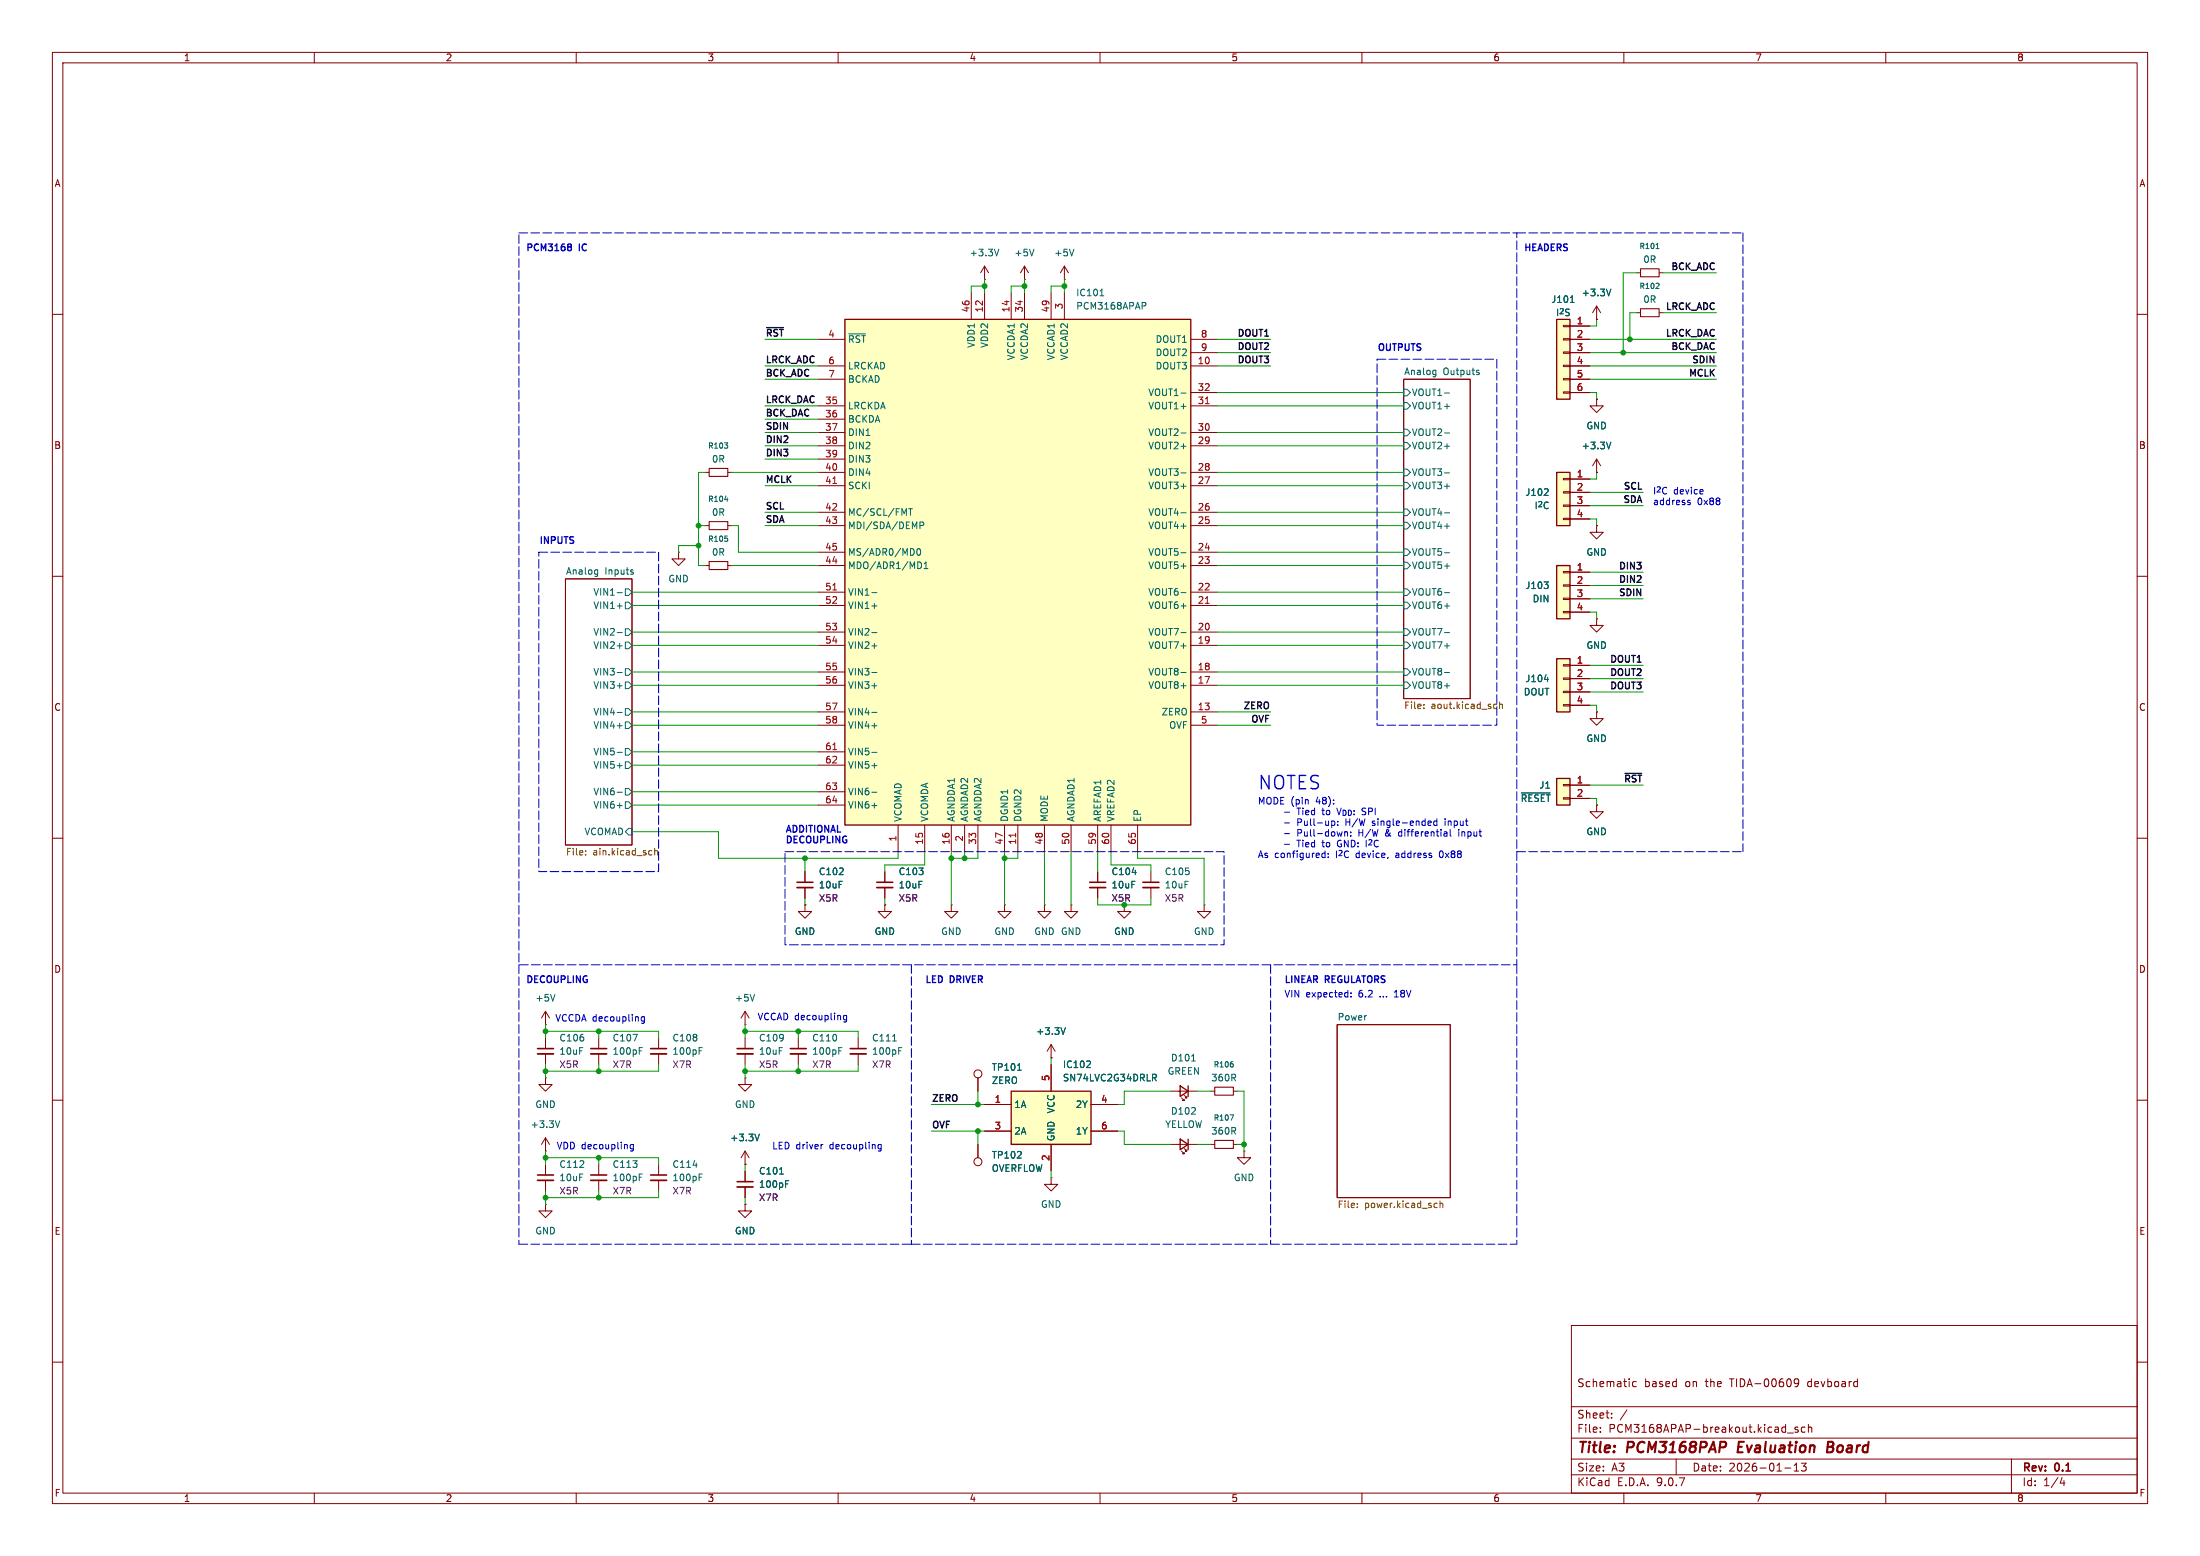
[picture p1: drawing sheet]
<svg xmlns="http://www.w3.org/2000/svg" width="420mm" height="297mm" viewBox="0 0 420 297" stroke-linecap="round" stroke-linejoin="round" font-family="sans-serif">
<g fill="none" stroke="#840000" stroke-width=".19">
<path d="M10 10h400v277h-400zM12 12h396v273h-396zM60 10v2M110 10v2M160 10v2M210 10v2M260 10v2M310 10v2M360 10v2M10 60h2M268 72.4h12.7v61h-12.7zM408 60h2"/>
<path d="M134.6 90.2h.8M138.9 90.2h.8M10 110h2M107.9 110.5h12.7v50.8h-12.7zM134.6 100.3h.8M138.9 100.3h.8M408 110h2M10 160h2M408 160h2M104.1 195.6h.1M104.1 193l-.7 1.3M104.1 193l.8 1.3"/>
<path d="M104.1 193v2.6M104.1 198.1v2.1M114.3 198.1v2.1M255.3 195.6h21.6v33h-21.6zM10 210h2M104.1 205.7v1.3h1.3l-1.3 1.3-1.2-1.3h1.2M104.1 205.7h.1M104.1 219.7h.1M104.1 201.2v2M104.1 217.2v2.5M104.1 217.2l-.7 1.2M104.1 217.2l.8 1.2"/>
<path d="M114.3 201.2v2M223.5 208.3h5.1M225.6 209.6l.5 .5h-.3h.3v-.3M226.1 209l.5 .6h-.3h.3v-.3M231.1 208.3h.8M235.5 208.3h.7M408 210h2M104.1 229.9v1.2h1.3l-1.3 1.3-1.2-1.3h1.2M104.1 229.9h.1M104.1 222.2v2.1M104.1 225.3v2M114.3 222.2v2.1"/>
<path d="M114.3 225.3v2M300 253h108v32h-108zM10 260h2M300 278.5h108M300 274.5h108M300 268.5h108M305.5 273.2v.2M305.5 272.5v.1M307.7 270.5v.2M307.7 269.8v.1M310.6 269.1l-1.3 1.9M312.4 263.8l-.5-.1-.2 .3 .1 .6h.6"/>
<path d="M320 278.5v3M341.2 273.5h1.2M342.5 279.7l.4-.4v1.5M343.2 272.5l-.3-.1-.2 .2v.2l.5 .2v.3h-.5M343.4 263.8l-.3 .3h-.3l-.3-.3 .2-.5 .4-.1 .2 .1a.99 .99 0 0 1-.4 1.4h-.2M343.9 279.3h.9l-.5 .6 .4 .1v.6l-.2 .2-.6-.2M344.6 272.5l-.4-.1-.3 .3 .1 .6h.6M345.2 272.5l.2-.1 .4 .1 .1 .9M345.2 271.9v1.5M384 278.5v6.5M408 260h2M60 285v2"/>
<path d="M110 285v2M160 285v2M210 285v2M260 285v2M300 281.5h108M310 285v2M340.7 280.2h1.2M342.5 280.8h.9M360 285v2M393.7 282l-.4 1.1h.9M394 282.6v1"/>
</g>
<path d="M332 275.2l-.3 2h1M348.9 276.2h.7M349.6 276.2l.2 .1M349.7 275.2h-.7l-.2 2 .9-.1M349.8 276.1l-.2 .1" fill="none" stroke="#840000" stroke-width=".4"/>
<g fill="none" stroke="#006464" stroke-width=".19">
<path d="M268 76.8h.6l.6 .7-.6 .6h-.6zM268 74.3h.6l.6 .6-.6 .7h-.6zM273.8 70.7h.3M274.1 70.7v1l-.2 .2M274.1 71.5h-.3M275.8 75h.9M282.2 71.1l.2 .2-.2 .2M282.2 70.7h.1M138.3 84.5h.6l-.3 .4M138.3 95.4h.7M138.9 85v.5M268 84.5h.6l.6 .6-.6 .6h-.6z"/>
<path d="M268 81.9h.6l.6 .7-.6 .6h-.6zM268 92.1h.6l.6 .6-.6 .6h-.6zM268 89.5h.6l.6 .7-.6 .6h-.6zM268 99.7h.6l.6 .6-.6 .7h-.6zM268 97.2h.6l.6 .6-.6 .6h-.6zM275.8 82.6h.9M275.8 90.3h.9M275.8 97.9h.9M113.7 108.8h.4M114.1 108.8v1l-.2 .2M114.1 109.6h-.4M117.8 115.7h1"/>
<path d="M117.8 113.1h1M119.4 114.9h.6l.6 .7-.6 .6h-.6zM119.4 112.4h.6l.6 .6-.6 .7h-.6zM120.7 109.2l.2 .2-.2 .2M120.7 108.8h.2M268 107.3h.6l.6 .7-.6 .6h-.6zM268 104.8h.6l.6 .6-.6 .6h-.6zM268 114.9h.6l.6 .7-.6 .6h-.6zM268 112.4h.6l.6 .6-.6 .7h-.6zM275.8 113.1h.9M275.8 105.5h.9M117.8 123.3h1"/>
<path d="M117.8 120.7h1M117.8 130.9h1M117.8 128.4h1M117.8 138.5h1M117.8 136h1M119.4 122.6h.6l.6 .6-.6 .6h-.6zM119.4 120h.6l.6 .7-.6 .6h-.6zM119.4 130.2h.6l.6 .6-.6 .6h-.6zM119.4 127.6h.6l.6 .7-.6 .6h-.6zM119.4 137.8h.6l.6 .6-.6 .7h-.6zM119.4 135.3h.6l.6 .6-.6 .6h-.6zM268 122.6h.6l.6 .6-.6 .6h-.6z"/>
<path d="M268 120h.6l.6 .7-.6 .6h-.6zM268 130.2h.6l.6 .6-.6 .6h-.6zM268 127.6h.6l.6 .7-.6 .6h-.6zM275.8 120.7h.9M275.8 128.4h.9M117.8 146.1h1M117.8 143.6h1M117.8 153.8h1M117.8 151.2h1M119.4 158.8l.6-.7h.6v1.3h-.6zM119.4 145.4h.6l.6 .7-.6 .6h-.6zM119.4 142.9h.6l.6 .6-.6 .6h-.6z"/>
<path d="M119.4 153h.6l.6 .7-.6 .6h-.6zM119.4 150.5h.6l.6 .6-.6 .7h-.6zM106 189.8l-.5 1.3M120.8 197.4h.9l-.6 1.3M122 200h.6M106.9 213.9l-.5 1.3M122 200.6h.5M227.5 202.5h.7M235.4 203.1v.5M122 224.7h.5M122 224.1h.6"/>
</g>
<g fill="none" stroke="#725600" stroke-width=".19">
<path d="M271.8 135.1v.2M271.8 134.5v.1M285.4 134.4l.3 .1M285.7 135.2l-.3 .1M286.3 134.5l.2-.1 .3 .1v.8M286.3 134v1.3M111.8 163.1v.1M111.8 162.4v.1M124.3 162.4h.1M124.4 163.1l-.1 .1M125 161.9v1.3M125 162.5l.2-.1h.3v.8"/>
<path d="M259.1 230.4v.1M259.1 229.7v.1M274 229.7h.4M274.4 230.4l-.4 .1M274.9 229.8l.2-.1h.3v.8M274.9 229.2v1.3"/>
</g>
<path d="M135.4 89.4h3.5v1.5h-3.5zM135.4 99.6h3.5v1.5h-3.5zM231.9 207.5h3.6v1.5h-3.6z" fill="none" stroke="#840000" stroke-width=".2"/>
<path d="M102.6 200.2h3.1M112.8 200.2h3M102.6 224.3h3.1M112.8 224.3h3" fill="none" stroke="#840000" stroke-width=".3"/>
<path d="M102.6 201.2h3.1M112.8 201.2h3M102.6 225.3h3.1M112.8 225.3h3" fill="none" stroke="#840000" stroke-width=".33"/>
<path d="M225.3 207.3l1.5 1-1.5 1zM226.8 207.3v2" fill="none" stroke="#840000" stroke-width=".25"/>
<path d="M161.3 61h66v96.5h-66z" fill="#ffffc2"/>
<path d="M161.3 61h66v96.5h-66z" fill="none" stroke="#840000" stroke-width=".25"/>
<g fill="none" stroke="#840000" stroke-width=".19">
<path d="M185.4 55.9v5.1M188 53.3h.1M188 50.8v2.5M188 55.9v5.1M188 50.8l-.8 1.3M188 50.8l.7 1.3M193 55.9v5.1M195.6 53.3h.1M195.6 50.8v2.5M195.6 55.9v5.1M195.6 50.8l-.8 1.3M195.6 50.8l.7 1.3"/>
<path d="M200.7 55.9v5.1M203.2 53.3h.1M203.2 50.8v2.5M203.2 55.9v5.1M203.2 50.8l-.8 1.3M203.2 50.8l.8 1.3M312.4 52.1h.8M316.7 52.1h.8M156.2 64.8h5.1M156.2 69.9h5.1M156.2 72.4h5.1M156.2 77.5h5.1"/>
<path d="M227.3 64.8h5.1M227.3 69.9h5.1M227.3 77.5h5.1M227.3 67.3h5.1M227.3 74.9h5.1M156.2 80h5.1M156.2 82.6h5.1M156.2 85.1h5.1M156.2 87.6h5.1M156.2 90.2h5.1M156.2 92.7h5.1M156.2 97.8h5.1"/>
<path d="M227.3 82.6h5.1M227.3 85.1h5.1M227.3 90.2h5.1M227.3 92.7h5.1M227.3 97.8h5.1M156.2 100.3h5.1M156.2 105.4h5.1M156.2 108h5.1M156.2 113h5.1M156.2 115.6h5.1M227.3 100.3h5.1M227.3 105.4h5.1"/>
<path d="M227.3 108h5.1M227.3 113h5.1M227.3 115.6h5.1M156.2 120.7h5.1M156.2 123.2h5.1M156.2 128.3h5.1M156.2 130.8h5.1M156.2 135.9h5.1M156.2 138.4h5.1M227.3 120.7h5.1M227.3 123.2h5.1M227.3 128.3h5.1"/>
<path d="M227.3 130.8h5.1M227.3 135.9h5.1M227.3 138.4h5.1M156.2 143.5h5.1M156.2 146.1h5.1M156.2 151.1h5.1M156.2 153.7h5.1M171.4 157.5v5.1M176.5 157.5v5.1M181.6 157.5v5.1M184.1 157.5v5.1M186.7 157.5v5.1"/>
<path d="M191.8 157.5v5.1M194.3 157.5v5.1M199.4 157.5v5.1M204.5 157.5v5.1M209.5 157.5v5.1M212.1 157.5v5.1M217.2 157.5v5.1M168.9 166.4v2M168.9 169.4v2.1"/>
</g>
<g fill="none" stroke="#006464" stroke-width=".19">
<path d="M190.7 47.6l-.4 1.2M197.4 47.6l-.4 1.2M205 47.6l-.4 1.2M210 56.5h.7M210.2 55.4l.2-.2v1.3M218 57.7h.5l.3 .3-.2 .3-.6 .1M316.1 47.5h.6M162 63.7h3.2M225.5 75h.9M173.4 97.1h.8M173.8 97.1v1.3M225.5 82.6h.9"/>
<path d="M225.5 90.3h.9M225.5 97.9h.9M166.4 113.1h1M166.4 115.7h1M174.4 104.9l.1 .4-.1 .5M175.1 104.8l.2-.1a.68 .68 0 0 1 .5 .7 .68 .68 0 0 1-.5 .6l-.3-.5zM175.5 107.3a.68 .68 0 0 1 .4 .6 .68 .68 0 0 1-.4 .6M175.6 100.3l.6-.1 .2-.1-.1-.3-.7-.2v1.3M176.4 108.5h.7M176.4 107.6l.4-.3v1.2M225.5 113.1h.9M225.5 105.5h.9"/>
<path d="M166.4 120.7h1M166.4 123.3h1M166.4 128.4h1M166.4 130.9h1M166.4 136h1M166.4 138.5h1M225.5 120.7h.9M225.5 128.4h.9M166.4 143.6h1M166.4 146.1h1M166.4 151.2h1M166.4 153.8h1"/>
</g>
<path d="M230.1 77.1h.7M159 92.3h.7M159 112.6h.7M230.1 115.2h.7M159 143.1h.7M193.9 159.1v.7" fill="none" stroke="#a90000" stroke-width=".19"/>
<path d="M167.4 168.4h3" fill="none" stroke="#840000" stroke-width=".3"/>
<path d="M167.4 169.4h3" fill="none" stroke="#840000" stroke-width=".33"/>
<path d="M313.2 51.3h3.5v1.5h-3.5z" fill="none" stroke="#840000" stroke-width=".2"/>
<path d="M297.2 61h2.5v15.2h-2.5z" fill="#ffffc2"/>
<path d="M297.2 61h2.5v15.2h-2.5z" fill="none" stroke="#840000" stroke-width=".25"/>
<g fill="none" stroke="#840000" stroke-width=".19">
<path d="M304.8 58.4l-.8 1.3M304.8 58.4l.8 1.3M304.8 58.4v2.6M312.4 59.7h.8M316.7 59.7h.8M298.4 62.1h1.3v.3h-1.3zM298.4 64.6h1.3v.3h-1.3zM298.4 67.2h1.3v.2h-1.3zM298.4 69.7h1.3v.3h-1.3zM298.4 72.3h1.3v.2h-1.3zM298.4 74.8h1.3v.3h-1.3zM299.7 62.2h3.8"/>
<path d="M299.7 64.8h3.8M299.7 67.3h3.8M299.7 69.9h3.8M299.7 72.4h3.8M299.7 74.9h3.8M304.8 76.2v1.3h1.3l-1.3 1.2-1.3-1.2h1.3M304.8 76.2h.1M304.8 61h.1M304.8 100.3v1.3h1.3l-1.3 1.3-1.3-1.3h1.3M304.8 100.3h.1M304.8 135.9v1.3h-1.3l1.3 1.2 1.3-1.2h-1.3M304.8 135.9h.1"/>
</g>
<path d="M299.8 57.7h.7M307.5 55.2l-.4 1.3M316.1 55.1h.6M316.7 54.2v.3" fill="none" stroke="#006464" stroke-width=".19"/>
<path d="M313.2 58.9h3.5v1.6h-3.5z" fill="none" stroke="#840000" stroke-width=".2"/>
<path d="M297.2 90.2h2.5v10.1h-2.5z" fill="#ffffc2"/>
<path d="M297.2 90.2h2.5v10.1h-2.5z" fill="none" stroke="#840000" stroke-width=".25"/>
<path d="M298.4 91.3h1.3v.3h-1.3zM298.4 93.9h1.3v.2h-1.3zM298.4 96.4h1.3v.2h-1.3zM298.4 98.9h1.3v.3h-1.3zM299.7 91.4h3.8M299.7 94h3.8M299.7 96.5h3.8M299.7 99.1h3.8M304.8 90.2h.1M304.8 87.6l-.8 1.3M304.8 87.6l.8 1.3M304.8 87.6v2.6" fill="none" stroke="#840000" stroke-width=".19"/>
<path d="M295.4 93.3l.2 .2-.1 .3-.7 .8h.8M307.5 84.4l-.4 1.3" fill="none" stroke="#006464" stroke-width=".19"/>
<path d="M297.2 125.7h2.5v10.2h-2.5z" fill="#ffffc2"/>
<path d="M297.2 125.7h2.5v10.2h-2.5z" fill="none" stroke="#840000" stroke-width=".25"/>
<path d="M304.8 118.1v1.3h1.3l-1.3 1.3-1.3-1.3h1.3M304.8 118.1h.1M298.4 126.9h1.3v.2h-1.3zM298.4 129.4h1.3v.3h-1.3zM298.4 132h1.3v.2h-1.3zM298.4 134.5h1.3v.2h-1.3zM299.7 127h3.8M299.7 129.5h3.8M299.7 132.1h3.8M299.7 134.6h3.8" fill="none" stroke="#840000" stroke-width=".19"/>
<path d="M294.8 129.7h.8" fill="none" stroke="#006464" stroke-width=".19"/>
<path d="M297.2 108h2.5v10.1h-2.5z" fill="#ffffc2"/>
<path d="M297.2 108h2.5v10.1h-2.5z" fill="none" stroke="#840000" stroke-width=".25"/>
<path d="M298.4 109.1h1.3v.2h-1.3zM298.4 111.6h1.3v.3h-1.3zM298.4 114.2h1.3v.2h-1.3zM298.4 116.7h1.3v.3h-1.3zM299.7 109.2h3.8M299.7 111.8h3.8M299.7 114.3h3.8M299.7 116.8h3.8M304.8 153.7v1.2h-1.3l1.3 1.3 1.3-1.3h-1.3M304.8 153.7h.1" fill="none" stroke="#840000" stroke-width=".19"/>
<path d="M294.8 111.1h.8l-.5 .5M295.4 111.6l.2 .2-.2 .5" fill="none" stroke="#006464" stroke-width=".19"/>
<path d="M297.2 148.6h2.5v5.1h-2.5z" fill="#ffffc2"/>
<path d="M297.2 148.6h2.5v5.1h-2.5zM225.3 217.4l1.5 1-1.5 1.1zM226.8 217.4v2.1" fill="none" stroke="#840000" stroke-width=".25"/>
<g fill="none" stroke="#840000" stroke-width=".19">
<path d="M129.5 105.4v1.3h1.3l-1.3 1.3-1.2-1.3h1.2M129.5 105.4h.1M134.6 108h.8M138.9 108h.8M298.4 149.7h1.3v.3h-1.3zM298.4 152.3h1.3v.2h-1.3zM299.7 149.9h3.8M299.7 152.4h3.8M153.7 172.7v1.3h1.2l-1.2 1.3-1.3-1.3h1.3M153.7 172.7h.1M153.7 166.4v2M153.7 169.4v2.1"/>
<path d="M168.9 172.7v1.3h1.3l-1.3 1.3-1.3-1.3h1.3M168.9 172.7h.1M181.6 172.7v1.3h1.3l-1.3 1.3-1.3-1.3h1.3M181.6 172.7h.1M125.7 198.1v2.1M152.4 198.1v2.1M163.8 198.1v2.1M125.7 201.2v2M142.2 205.7v1.3h1.3l-1.3 1.3-1.2-1.3h1.2M142.2 205.7h.1M142.2 219.7l-.7 1.3M142.2 219.7l.8 1.3"/>
<path d="M142.2 219.7v2.5M152.4 201.2v2M163.8 201.2v2M223.5 218.4h5.1M225.6 219.7l.5 .5h-.3h.3v-.2M226.1 219.2l.5 .5h-.3h.3v-.2M142.2 229.9v1.2h1.3l-1.3 1.3-1.2-1.3h1.2M142.2 229.9h.1M142.2 222.2h.1"/>
</g>
<path d="M138.9 102.8v.4M290.4 151.4h5.5M133.5 200h.6M160.1 200h.6M170.4 198.7h.7M171.6 200h.6M133.5 200.6h.4M145 216.5l-.5 1.2M160.1 200.6h.5M171.6 200.6h.4" fill="none" stroke="#006464" stroke-width=".19"/>
<path d="M152.1 168.4h3.1M124.2 200.2h3.1M150.9 200.2h3M162.3 200.2h3.1" fill="none" stroke="#840000" stroke-width=".3"/>
<path d="M152.1 169.4h3.1M124.2 201.2h3.1M150.9 201.2h3M162.3 201.2h3.1" fill="none" stroke="#840000" stroke-width=".33"/>
<path d="M135.4 107.2h3.5v1.5h-3.5z" fill="none" stroke="#840000" stroke-width=".2"/>
<path d="M193 208.3h15.3v10.1h-15.3z" fill="#ffffc2"/>
<path d="M193 208.3h15.3v10.1h-15.3z" fill="none" stroke="#840000" stroke-width=".25"/>
<g fill="none" stroke="#840000" stroke-width=".19">
<path d="M299.7 62.2h3.8M299.7 64.8h3.8M299.7 67.3h3.8M299.7 69.9h3.8M299.7 72.4h3.8M299.7 74.9h3.8M304.8 76.2h.1M304.8 61h.1M299.7 91.4h3.8M299.7 94h3.8M299.7 96.5h3.8M299.7 99.1h3.8"/>
<path d="M304.8 90.2h.1M299.7 109.2h3.8M299.7 111.8h3.8M299.7 114.3h3.8M299.7 116.8h3.8M304.8 118.1h.1M304.8 100.3h.1M299.7 127h3.8M299.7 129.5h3.8M299.7 132.1h3.8M299.7 134.6h3.8M304.8 135.9h.1"/>
<path d="M299.7 149.9h3.8M299.7 152.4h3.8M304.8 153.7h.1M153.7 172.7h.1M153.7 166.4v2M153.7 169.4v2.1M168.9 172.7h.1M168.9 166.4v2M168.9 169.4v2.1M191.8 172.7v1.3h1.2l-1.2 1.3-1.3-1.3h1.3M191.8 172.7h.1M199.4 172.7v1.3h1.3l-1.3 1.3-1.3-1.3h1.3"/>
<path d="M199.4 172.7h.1M204.5 172.7v1.3h1.2l-1.2 1.3-1.3-1.3h1.3M204.5 172.7h.1M209.5 166.4v2M209.5 169.4v2.1M214.6 172.7v1.3h1.3l-1.3 1.3-1.2-1.3h1.2M219.7 166.4v2M219.7 169.4v2.1M229.9 172.7v1.3h1.2l-1.2 1.3-1.3-1.3h1.3M229.9 172.7h.1M142.2 195.6h.1M142.2 193l-.7 1.3"/>
<path d="M142.2 193l.8 1.3M142.2 193v2.6M142.2 198.1v2.1M200.7 199.4v2.5M200.7 199.4l-.8 1.3M200.7 199.4l.7 1.3M142.2 201.2v2M186.7 205.7v2.6M186.7 218.4v2.6M188 210.8h5M188 215.9h5M200.7 201.9h.1"/>
<path d="M200.7 203.2v5.1M200.7 218.4v5.1M208.3 210.8h5.1M208.3 215.9h5.1M231.1 218.4h.8M235.5 218.4h.7M237.5 219.7v1.3h1.3l-1.3 1.2-1.3-1.2h1.3M237.5 219.7h.1M125.7 222.2v2.1M125.7 225.3v2M142.2 222.2h.1M142.2 229.9h.1"/>
<path d="M142.2 223.5v2.1M142.2 226.6v2M200.7 224.8v1.3h1.2l-1.2 1.2-1.3-1.2h1.3M200.7 224.8h.1"/>
<circle cx="186.7" cy="205" r=".76"/>
<circle cx="186.7" cy="221.7" r=".76"/>
</g>
<g fill="none" stroke="#006464" stroke-width=".19">
<path d="M299.8 57.7h.7M307.5 55.2l-.4 1.3M295.4 93.3l.2 .2-.1 .3-.7 .8h.8M307.5 84.4l-.4 1.3M294.8 111.1h.8l-.5 .5M295.4 111.6l.2 .2-.2 .5M294.8 129.7h.8M290.4 151.4h5.5M216.1 166.5h.8M144.1 189.8l-.5 1.3M203.4 196.2l-.4 1.2M145 216.5l-.5 1.2"/>
<path d="M194.2 204.3h.8M208.1 202.6l.1 .2-.1 .3-.7 .7h.8M220 205h.5l.3 .3-.2 .4h-.6M220.3 205.7l.5 .6M234.8 212.8h.7l-.4 1M132.3 222.4h.8M133.5 224.1h.6M133.5 224.7h.4M148.8 224.1h.7M150 226h.4M150 225.4h.6"/>
</g>
<path d="M231.9 217.7h3.6v1.5h-3.6z" fill="none" stroke="#840000" stroke-width=".2"/>
<path d="M208 168.4h3.1M218.2 168.4h3M140.7 200.2h3.1M124.2 224.3h3.1M140.7 225.6h3.1" fill="none" stroke="#840000" stroke-width=".3"/>
<path d="M208 169.4h3.1M218.2 169.4h3M140.7 201.2h3.1M124.2 225.3h3.1M140.7 226.6h3.1" fill="none" stroke="#840000" stroke-width=".33"/>
<path d="M146.3 62.5h3.2M310.2 147.6h3.2" fill="none" stroke="#0f0f0f" stroke-width=".25"/>
<g fill="none" stroke="#0000c2" stroke-width=".19" stroke-dasharray="1.7 .6">
<path d="M99.1 44.5h190.5v139.7h-190.5zM289.6 44.5h43.1M332.7 44.5v118.1M262.9 68.6h22.8v69.8h-22.8zM102.9 105.4h22.8v61h-22.8zM149.9 162.6h83.8v17.7h-83.8zM289.6 162.6h43.1M99.1 184.2v53.3M174 184.2v53.3M242.6 184.2v53.3M289.6 184.2v53.3M99.1 237.5h74.9"/>
<path d="M174 237.5h68.6M242.6 237.5h47"/>
</g>
<g fill="none" stroke="#009600" stroke-width=".19">
<path d="M188 54.6h-2.6v1.3M188 53.3v2.6M195.6 53.3v2.6M195.6 54.6h-2.6v1.3M203.2 54.6h-2.5v1.3M203.2 53.3v2.6M312.4 59.7h-1.3v5.1M312.4 52.1h-2.5v15.2M317.5 59.7h10.2M317.5 52.1h10.2M146 77.5h10.2M146 72.4h10.2"/>
<path d="M146 69.9h10.2M146 64.8h10.2M232.4 77.5h35.6M232.4 69.9h10.2M232.4 67.3h10.2M232.4 74.9h35.6M232.4 64.8h10.2M303.5 72.4h24.2M303.5 69.9h24.2M303.5 67.3h24.2M303.5 74.9h1.3v1.3M303.5 64.8h24.2"/>
<path d="M304.8 61v1.2h-1.3M134.6 90.2h-1.3v17.8h1.3M139.7 90.2h16.5M146 80h10.2M146 82.6h10.2M146 87.6h10.2M146 97.8h10.2M146 85.1h10.2M146 92.7h10.2M232.4 90.2h35.6M232.4 82.6h35.6M232.4 97.8h35.6"/>
<path d="M232.4 85.1h35.6M232.4 92.7h35.6M303.5 99.1h1.3v1.2M303.5 96.5h10.2M303.5 94h10.2M304.8 90.2v1.2h-1.3M120.6 115.6h35.6M120.6 113h35.6M133.3 104.1h-3.8v1.3M133.3 100.3h1.3M139.7 100.3h1.3v5.1h15.2M139.7 108h16.5"/>
<path d="M146 100.3h10.2M232.4 115.6h35.6M232.4 105.4h35.6M232.4 113h35.6M232.4 108h35.6M232.4 100.3h35.6M303.5 116.8h1.3v1.3M303.5 111.8h10.2M303.5 109.2h10.2M303.5 114.3h10.2M120.6 130.8h35.6M120.6 128.3h35.6"/>
<path d="M120.6 123.2h35.6M120.6 138.4h35.6M120.6 135.9h35.6M120.6 120.7h35.6M232.4 130.8h35.6M232.4 128.3h35.6M232.4 123.2h35.6M232.4 138.4h10.2M232.4 135.9h10.2M232.4 120.7h35.6M303.5 134.6h1.3v1.3M303.5 127h10.2"/>
<path d="M303.5 129.5h10.2M303.5 132.1h10.2M120.6 158.8h16.6v5h34.2v-1.2M120.6 151.1h35.6M120.6 146.1h35.6M120.6 153.7h35.6M120.6 143.5h35.6M303.5 152.4h1.3v1.3M303.5 149.9h10.2M153.7 163.8v2.6M153.7 171.5v1.2M168.9 171.5v1.2"/>
<path d="M176.5 162.6v2.5h-7.6v1.3M181.6 162.6v10.1M184.1 162.6v1.2M186.7 162.6v1.2h-5.1M191.8 162.6v10.1M194.3 162.6v1.2h-2.5M199.4 162.6v10.1M204.5 162.6v10.1M209.5 171.5v1.2h10.2v-1.2M209.5 162.6v3.8M212.1 162.6v2.5h7.6v1.3M217.2 162.6v1.2h12.7v8.9"/>
<path d="M104.1 196.9h21.6v1.2M104.1 195.6v2.5M114.3 196.9v1.2M142.2 196.9h21.6v1.2M142.2 195.6v2.5M152.4 196.9v1.2M104.1 203.2v2.5M104.1 219.7v2.5M114.3 203.2v1.3M125.7 203.2v1.3h-21.6M142.2 203.2v2.5M152.4 203.2v1.3"/>
<path d="M163.8 203.2v1.3h-21.6M177.8 210.8h10.2M177.8 215.9h10.2M186.7 208.3v2.5M186.7 215.9v2.5M200.7 201.9v1.3M213.4 215.9h1.2v2.5h8.9M223.5 208.3h-8.9v2.5h-1.2M228.6 208.3h2.5M228.6 218.4h2.5M236.2 208.3h1.3v11.4M236.2 218.4h1.3"/>
<path d="M104.1 221h21.6v1.2M104.1 227.3v2.6M114.3 221v1.2M114.3 227.3v1.3M125.7 227.3v1.3h-21.6M142.2 222.2v1.3M142.2 228.6v1.3M200.7 223.5v1.3"/>
</g>
<g fill="none" stroke="#0000c2" stroke-width=".19">
<path d="M322.2 95.9l.5 .2-.1 .2h-.3M245.2 155h1M245.2 157.1h1M245.2 159.1h1M254.2 156.7v1.3M254.2 156.8l.4-.1 .2 .3-.1 .5h-.5M255.4 157.4v.2M256.7 158.8v.8M256.7 158.9l.2-.1h.3v.8M257.9 159.5v.1M257.9 158.8v.1M272.8 156.7l.4 .1v.2l-.6 .1"/>
<path d="M273.2 157.5l-.4 .1M274.3 156.8l-.4-.1-.2 .3 .1 .5h.5M274.3 156.3v1.3M275.9 156.3v.1M276.2 158.9v.7M276.2 159.5l-.1 .1M276.2 159.1h-.1M276.8 158.3v1.1l.2 .2M278.5 158.8v.8M245.2 161.2h1M252.5 163.6h.5M252.5 162.9h.5"/>
<path d="M253 162.4v1.3M253.6 163.6v.1M253.6 162.9v.1M260.8 160.4v1.3M275.1 162.4a.79 .79 0 0 0 0 1.3M123 194.1v1l-.2 .2h-.3M123 194.1h-.4l-.2 .2 .1 .6h.5M161.6 193.8v1l-.2 .3-.3-.1M161.6 193.9l-.3-.1-.3 .3 .1 .5h.5M257.9 190.2v.1M257.9 189.5v.1M266.2 190.3h.7"/>
<path d="M266.3 189.3l-.1 .1M120.9 218.4v1.1l-.2 .2h-.3M120.9 218.5l-.4-.1-.2 .3 .1 .5h.5M157 218.4h.1M168.2 218.4v1.1l-.2 .2h-.3M168.2 218.5l-.3-.1-.3 .3 .1 .5h.5"/>
</g>
<path d="M108.6 46.6h.2l.3 .2-.3 .3M108.6 47.1h.2M108.8 47.1l.3 .3v.2l-.1 .2h-.4" fill="none" stroke="#0000c2" stroke-width=".25"/>
<g fill="#009600" stroke="#009600" stroke-width=".19">
<circle cx="203.2" cy="54.6" r=".46"/>
<circle cx="195.6" cy="54.6" r=".46"/>
<circle cx="311.1" cy="64.8" r=".46"/>
<circle cx="188" cy="54.6" r=".46"/>
<circle cx="309.9" cy="67.3" r=".46"/>
<circle cx="142.2" cy="196.9" r=".46"/>
<circle cx="104.1" cy="196.9" r=".46"/>
<circle cx="133.3" cy="104.1" r=".46"/>
<circle cx="133.3" cy="100.3" r=".46"/>
<circle cx="181.6" cy="163.8" r=".46"/>
<circle cx="152.4" cy="196.9" r=".46"/>
<circle cx="153.7" cy="163.8" r=".46"/>
<circle cx="152.4" cy="204.5" r=".46"/>
<circle cx="114.3" cy="228.6" r=".46"/>
<circle cx="114.3" cy="221" r=".46"/>
<circle cx="142.2" cy="204.5" r=".46"/>
<circle cx="104.1" cy="228.6" r=".46"/>
<circle cx="191.8" cy="163.8" r=".46"/>
<circle cx="214.6" cy="172.7" r=".46"/>
<circle cx="184.1" cy="163.8" r=".46"/>
<circle cx="186.7" cy="210.8" r=".46"/>
<circle cx="186.7" cy="215.9" r=".46"/>
<circle cx="237.5" cy="218.4" r=".46"/>
<circle cx="104.1" cy="221" r=".46"/>
<circle cx="114.3" cy="204.5" r=".46"/>
<circle cx="114.3" cy="196.9" r=".46"/>
<circle cx="104.1" cy="204.5" r=".46"/>
</g>
<text font-size="3.5" fill="#0000c2" x="240" y="150.9">NOTES</text>
<g font-size="2.8" fill="#840000">
<text x="301" y="277.9">Title:</text>
<text x="310.6" y="277.9">PCM3168PAP</text>
<text x="332.6" y="277.9">Evaluation</text>
<text x="350.4" y="277.9">Board</text>
</g>
<g font-size="2.1" fill="#840000">
<text x="301" y="265">Schematic</text>
<text x="313.9" y="265">based</text>
<text x="321.7" y="265">on</text>
<text x="325.7" y="265">the</text>
<text x="330.5" y="265">TIDA-00609</text>
<text x="345.5" y="265">devboard</text>
<text x="301" y="273.7">File:</text>
<text x="301" y="271">Sheet:</text>
<text x="307.1" y="273.7">PCM3168APAP-breakout.kicad_sch</text>
<text x="301" y="281.1">Size:</text>
<text x="307.6" y="281.1">A3</text>
<text x="323" y="281.1">Date:</text>
<text x="330" y="281.1">2026-01-13</text>
<text x="386" y="281.3">Rev:</text>
<text x="392.4" y="281.3">0.1</text>
<text x="301" y="283.9">KiCad</text>
<text x="308.7" y="283.9">E.D.A.</text>
<text x="316.3" y="283.9">9.0.7</text>
<text x="386" y="283.9">Id:</text>
<text x="390.1" y="283.9">1/4</text>
</g>
<g font-size="1.8" fill="#840000">
<text x="35" y="11.9">1</text>
<text x="85" y="11.9">2</text>
<text x="135" y="11.9">3</text>
<text x="185" y="11.9">4</text>
<text x="235" y="11.9">5</text>
<text x="285" y="11.9">6</text>
<text x="335" y="11.9">7</text>
<text x="385" y="11.9">8</text>
<text x="10.3" y="35.9">A</text>
<text x="408.3" y="35.9">A</text>
<text x="10.3" y="85.9">B</text>
<text x="408.2" y="85.9">B</text>
<text x="10.3" y="135.9">C</text>
<text x="408.2" y="135.9">C</text>
<text x="212.1" y="172.3">X5R</text>
<text x="10.3" y="185.9">D</text>
<text x="408.2" y="185.9">D</text>
<text x="10.3" y="235.9">E</text>
<text x="408.3" y="235.9">E</text>
<text x="10.3" y="285.9">F</text>
<text x="35" y="286.9">1</text>
<text x="85" y="286.9">2</text>
<text x="135" y="286.9">3</text>
<text x="185" y="286.9">4</text>
<text x="235" y="286.9">5</text>
<text x="285" y="286.9">6</text>
<text x="335" y="286.9">7</text>
<text x="385" y="286.9">8</text>
<text x="408.3" y="285.9">F</text>
</g>
<g font-size="1.8" fill="#0000c2">
<text x="100.3" y="48">PCM3168</text>
<text x="110.6" y="48">IC</text>
<text x="290.8" y="48">HEADERS</text>
<text x="262.9" y="67.1">OUTPUTS</text>
<text x="315.5" y="94.7">I^{2}Cdevice</text>
<text x="315.5" y="96.8">address</text>
<text x="324" y="96.8">0x88</text>
<text x="102.9" y="103.9">INPUTS</text>
<text x="240" y="153.9">MODE (pin</text>
<text x="247.6" y="155.9">Tied</text>
<text x="251.4" y="153.9">48):</text>
<text x="252.6" y="155.9">to</text>
<text x="255.6" y="155.9">V_{DD}:</text>
<text x="260.6" y="155.9">SPI</text>
<text x="149.9" y="159">ADDITIONAL</text>
<text x="149.9" y="161">DECOUPLING</text>
<text x="247.6" y="158">Pull-up:</text>
<text x="247.6" y="160">Pull-down:</text>
<text x="257" y="158">H/W</text>
<text x="259.5" y="160">H/W</text>
<text x="262.3" y="158">single-ended</text>
<text x="264.8" y="160">&amp;</text>
<text x="267.5" y="160">differential</text>
<text x="276.4" y="158">input</text>
<text x="279.2" y="160">input</text>
<text x="240" y="164.1">As</text>
<text x="243.3" y="164.1">configured:</text>
<text x="247.6" y="162.1">Tied</text>
<text x="252.6" y="162.1">to</text>
<text x="255.2" y="164.1">I^{2}Cdevice,</text>
<text x="255.6" y="162.1">GND:</text>
<text x="261.3" y="162.1">I^{2}C</text>
<text x="267" y="164.1">address</text>
<text x="275.6" y="164.1">0x88</text>
<text x="100.3" y="187.7">DECOUPLING</text>
<text x="176.5" y="187.7">LED</text>
<text x="181.5" y="187.7">DRIVER</text>
<text x="245.1" y="190.7">VIN</text>
<text x="245.1" y="187.7">LINEAR</text>
<text x="249.3" y="190.7">expected:</text>
<text x="253.1" y="187.7">REGULATORS</text>
<text x="259.5" y="190.7">6.2</text>
<text x="263.7" y="190.7">...</text>
<text x="266.7" y="190.7">18V</text>
<text x="105.9" y="195.1">VCCDA decoupling</text>
<text x="144.5" y="194.8">VCCAD decoupling</text>
<text x="106.2" y="219.5">VDD decoupling</text>
<text x="147.3" y="219.5">LED driver</text>
<text x="158.5" y="219.5">decoupling</text>
</g>
<g font-size="1.8" fill="#006464">
<text x="185" y="49.1">+3.3V</text>
<text x="193.5" y="49.1">+5V</text>
<text x="201.2" y="49.1">+5V</text>
<text x="313.6" y="50.4">0R</text>
<text x="205.4" y="56.7">IC101</text>
<text x="205.4" y="59.3">PCM3168APAP</text>
<text x="296.1" y="58">J101</text>
<text x="301.9" y="56.7">+3.3V</text>
<text x="313.6" y="58">0R</text>
<text x="161.8" y="65.6">~{RST}</text>
<text x="220.5" y="65.6">DOUT1</text>
<text x="297" y="60.6">I^{2}S</text>
<text x="161.8" y="70.7">LRCKAD</text>
<text x="186.3" y="66.5" transform="rotate(-90 186.3 66.5)">VDD1</text>
<text x="188.8" y="66.5" transform="rotate(-90 188.8 66.5)">VDD2</text>
<text x="193.9" y="68.9" transform="rotate(-90 193.9 68.9)">VCCDA1</text>
<text x="196.4" y="68.9" transform="rotate(-90 196.4 68.9)">VCCDA2</text>
<text x="201.5" y="68.9" transform="rotate(-90 201.5 68.9)">VCCAD1</text>
<text x="204.1" y="68.9" transform="rotate(-90 204.1 68.9)">VCCAD2</text>
<text x="220.5" y="68.2">DOUT2</text>
<text x="220.5" y="70.7">DOUT3</text>
<text x="268" y="71.7">Analog</text>
<text x="275.5" y="71.7">Outputs</text>
<text x="161.8" y="73.3">BCKAD</text>
<text x="219.1" y="75.8">VOUT1-</text>
<text x="269.4" y="75.8">VOUT1-</text>
<text x="161.8" y="78.3">LRCKDA</text>
<text x="161.8" y="80.9">BCKDA</text>
<text x="161.8" y="83.4">DIN1</text>
<text x="219.1" y="78.3">VOUT1+</text>
<text x="219.1" y="83.4">VOUT2-</text>
<text x="269.4" y="78.3">VOUT1+</text>
<text x="269.4" y="83.4">VOUT2-</text>
<text x="302.8" y="82.1">GND</text>
<text x="135.8" y="88.5">0R</text>
<text x="161.8" y="86">DIN2</text>
<text x="161.8" y="88.5">DIN3</text>
<text x="219.1" y="86">VOUT2+</text>
<text x="269.4" y="86">VOUT2+</text>
<text x="301.9" y="86">+3.3V</text>
<text x="161.8" y="91">DIN4</text>
<text x="161.8" y="93.6">SCKI</text>
<text x="219.1" y="91">VOUT3-</text>
<text x="219.1" y="93.6">VOUT3+</text>
<text x="269.4" y="93.6">VOUT3+</text>
<text x="269.4" y="91">VOUT3-</text>
<text x="291.1" y="94.8">J102</text>
<text x="135.8" y="98.7">0R</text>
<text x="161.8" y="98.7">MC/SCL/FMT</text>
<text x="161.8" y="101.2">MDI/SDA/DEMP</text>
<text x="219.1" y="98.7">VOUT4-</text>
<text x="219.1" y="101.2">VOUT4+</text>
<text x="269.4" y="101.2">VOUT4+</text>
<text x="269.4" y="98.7">VOUT4-</text>
<text x="292.9" y="97.4">I^{2}C</text>
<text x="135.8" y="106.3">0R</text>
<text x="161.8" y="106.3">MS/ADR0/MD0</text>
<text x="219.1" y="106.3">VOUT5-</text>
<text x="269.4" y="106.3">VOUT5-</text>
<text x="302.8" y="106.3">GND</text>
<text x="107.9" y="109.8">Analog</text>
<text x="113.2" y="113.9">VIN1-</text>
<text x="115.5" y="109.8">Inputs</text>
<text x="127.5" y="111.4">GND</text>
<text x="161.8" y="108.8">MDO/ADR1/MD1</text>
<text x="161.8" y="113.9">VIN1-</text>
<text x="219.1" y="108.8">VOUT5+</text>
<text x="219.1" y="113.9">VOUT6-</text>
<text x="269.4" y="108.8">VOUT5+</text>
<text x="269.4" y="113.9">VOUT6-</text>
<text x="291.1" y="112.6">J103</text>
<text x="113.2" y="116.4">VIN1+</text>
<text x="161.8" y="116.4">VIN1+</text>
<text x="219.1" y="116.4">VOUT6+</text>
<text x="269.4" y="116.4">VOUT6+</text>
<text x="292.5" y="115.2">DIN</text>
<text x="113.2" y="124.1">VIN2+</text>
<text x="113.2" y="121.5">VIN2-</text>
<text x="161.8" y="121.5">VIN2-</text>
<text x="161.8" y="124.1">VIN2+</text>
<text x="219.1" y="121.5">VOUT7-</text>
<text x="219.1" y="124.1">VOUT7+</text>
<text x="269.4" y="124.1">VOUT7+</text>
<text x="269.4" y="121.5">VOUT7-</text>
<text x="302.8" y="124.1">GND</text>
<text x="113.2" y="131.7">VIN3+</text>
<text x="113.2" y="129.1">VIN3-</text>
<text x="161.8" y="129.1">VIN3-</text>
<text x="161.8" y="131.7">VIN3+</text>
<text x="219.1" y="129.1">VOUT8-</text>
<text x="219.1" y="131.7">VOUT8+</text>
<text x="269.4" y="131.7">VOUT8+</text>
<text x="269.4" y="129.1">VOUT8-</text>
<text x="291.1" y="130.4">J104</text>
<text x="113.2" y="136.8">VIN4-</text>
<text x="161.8" y="136.8">VIN4-</text>
<text x="221.7" y="136.8">ZERO</text>
<text x="290.8" y="132.9">DOUT</text>
<text x="113.2" y="139.3">VIN4+</text>
<text x="161.8" y="139.3">VIN4+</text>
<text x="223.1" y="139.3">OVF</text>
<text x="302.8" y="141.8">GND</text>
<text x="113.2" y="146.9">VIN5+</text>
<text x="113.2" y="144.4">VIN5-</text>
<text x="161.8" y="144.4">VIN5-</text>
<text x="161.8" y="146.9">VIN5+</text>
<text x="113.2" y="154.5">VIN6+</text>
<text x="113.2" y="152">VIN6-</text>
<text x="161.8" y="152">VIN6-</text>
<text x="161.8" y="154.5">VIN6+</text>
<text x="290.2" y="153.3">~{RESET}</text>
<text x="293.8" y="150.7">J1</text>
<text x="111.5" y="159.6">VCOMAD</text>
<text x="172.3" y="157" transform="rotate(-90 172.3 157)">VCOMAD</text>
<text x="177.4" y="157" transform="rotate(-90 177.4 157)">VCOMDA</text>
<text x="182.5" y="157" transform="rotate(-90 182.5 157)">AGNDDA1</text>
<text x="185" y="157" transform="rotate(-90 185 157)">AGNDAD2</text>
<text x="187.6" y="157" transform="rotate(-90 187.6 157)">AGNDDA2</text>
<text x="192.6" y="157" transform="rotate(-90 192.6 157)">DGND1</text>
<text x="195.2" y="157" transform="rotate(-90 195.2 157)">DGND2</text>
<text x="200.3" y="157" transform="rotate(-90 200.3 157)">MODE</text>
<text x="205.3" y="157" transform="rotate(-90 205.3 157)">AGNDAD1</text>
<text x="210.4" y="157" transform="rotate(-90 210.4 157)">AREFAD1</text>
<text x="213" y="157" transform="rotate(-90 213 157)">VREFAD2</text>
<text x="218" y="157" transform="rotate(-90 218 157)">EP</text>
<text x="302.8" y="159.6">GND</text>
<text x="156.2" y="167.2">C102</text>
<text x="171.5" y="167.2">C103</text>
<text x="212.1" y="167.2">C104</text>
<text x="222.3" y="167.2">C105</text>
<text x="156.2" y="169.8">10uF</text>
<text x="171.5" y="169.8">10uF</text>
<text x="212.1" y="169.8">10uF</text>
<text x="222.3" y="169.8">10uF</text>
<text x="151.6" y="178.7">GND</text>
<text x="166.9" y="178.7">GND</text>
<text x="179.6" y="178.7">GND</text>
<text x="189.7" y="178.7">GND</text>
<text x="197.4" y="178.7">GND GND</text>
<text x="212.6" y="178.7">GND</text>
<text x="227.8" y="178.7">GND</text>
<text x="102.1" y="191.4">+5V</text>
<text x="140.2" y="191.4">+5V</text>
<text x="197.7" y="197.7">+3.3V</text>
<text x="255.3" y="194.9">Power</text>
<text x="106.7" y="199">C106</text>
<text x="106.7" y="201.5">10uF</text>
<text x="116.8" y="199">C107</text>
<text x="116.8" y="201.5">100pF</text>
<text x="128.3" y="199">C108</text>
<text x="128.3" y="201.5">100pF</text>
<text x="144.8" y="199">C109</text>
<text x="144.8" y="201.5">10uF</text>
<text x="154.9" y="199">C110</text>
<text x="154.9" y="201.5">100pF</text>
<text x="166.4" y="199">C111</text>
<text x="166.4" y="201.5">100pF</text>
<text x="223.4" y="202.8">D101</text>
<text x="189.2" y="204.6">TP101</text>
<text x="189.2" y="207.1">ZERO</text>
<text x="202.8" y="204.1">IC102</text>
<text x="202.8" y="206.6">SN74LVC2G34DRLR</text>
<text x="222.8" y="205.3">GREEN</text>
<text x="231.1" y="206.6">360R</text>
<text x="101.2" y="215.5">+3.3V</text>
<text x="102.1" y="211.7">GND</text>
<text x="140.2" y="211.7">GND</text>
<text x="193.5" y="211.7">1A</text>
<text x="201.5" y="212.6" transform="rotate(-90 201.5 212.6)">VCC</text>
<text x="205.3" y="211.7">2Y</text>
<text x="222.4" y="215.5">YELLOW</text>
<text x="223.4" y="213">D102</text>
<text x="139.3" y="218">+3.3V</text>
<text x="189.2" y="221.3">TP102</text>
<text x="193.5" y="216.8">2A</text>
<text x="201.5" y="217.9" transform="rotate(-90 201.5 217.9)">GND</text>
<text x="205.3" y="216.8">1Y</text>
<text x="231.1" y="216.8">360R</text>
<text x="106.7" y="223.1">C112</text>
<text x="106.7" y="225.7">10uF</text>
<text x="116.8" y="223.1">C113</text>
<text x="116.8" y="225.7">100pF</text>
<text x="128.3" y="223.1">C114</text>
<text x="128.3" y="225.7">100pF</text>
<text x="144.8" y="224.4">C101</text>
<text x="144.8" y="226.9">100pF</text>
<text x="189.2" y="223.9">OVERFLOW</text>
<text x="235.5" y="225.7">GND</text>
<text x="198.6" y="230.7">GND</text>
<text x="102.1" y="235.8">GND</text>
<text x="140.2" y="235.8">GND</text>
</g>
<g font-size="1.8" fill="#0f0f0f">
<text x="318.7" y="51.6">BCK_ADC</text>
<text x="317.7" y="59.2">LRCK_ADC</text>
<text x="146" y="64.3">~{RST}</text>
<text x="236" y="64.3">DOUT1</text>
<text x="317.7" y="64.3">LRCK_DAC</text>
<text x="146" y="69.4">LRCK_ADC</text>
<text x="146" y="71.9">BCK_ADC</text>
<text x="236" y="69.4">DOUT3</text>
<text x="236" y="66.9">DOUT2</text>
<text x="318.7" y="66.9">BCK_DAC</text>
<text x="322.1" y="71.9">MCLK</text>
<text x="322.7" y="69.4">SDIN</text>
<text x="146" y="77">LRCK_DAC</text>
<text x="146" y="79.6">BCK_DAC</text>
<text x="146" y="82.1">SDIN</text>
<text x="146" y="84.6">DIN2</text>
<text x="146" y="87.2">DIN3</text>
<text x="146" y="92.3">MCLK</text>
<text x="309.7" y="93.5">SCL</text>
<text x="146" y="97.3">SCL</text>
<text x="146" y="99.9">SDA</text>
<text x="309.6" y="96.1">SDA</text>
<text x="308.8" y="113.9">SDIN</text>
<text x="308.8" y="111.3">DIN2</text>
<text x="308.8" y="108.8">DIN3</text>
<text x="307.1" y="126.6">DOUT1</text>
<text x="307.1" y="131.6">DOUT3</text>
<text x="307.1" y="129.1">DOUT2</text>
<text x="237.1" y="135.4">ZERO</text>
<text x="238.6" y="138">OVF</text>
<text x="309.7" y="149.4">~{RST}</text>
<text x="177.8" y="215.5">OVF</text>
<text x="177.8" y="210.4">ZERO</text>
</g>
<g font-size="1.8" fill="#a90000">
<text x="185.2" y="59.7" transform="rotate(-90 185.2 59.7)">46</text>
<text x="187.7" y="59.7" transform="rotate(-90 187.7 59.7)">12</text>
<text x="192.8" y="59.7" transform="rotate(-90 192.8 59.7)">14</text>
<text x="195.3" y="59.7" transform="rotate(-90 195.3 59.7)">34</text>
<text x="200.4" y="59.7" transform="rotate(-90 200.4 59.7)">49</text>
<text x="202.9" y="59.1" transform="rotate(-90 202.9 59.1)">3</text>
<text x="158" y="64.5">4</text>
<text x="229.2" y="64.5">8</text>
<text x="300.9" y="62">1</text>
<text x="300.9" y="64.5">2</text>
<text x="158" y="69.6">6</text>
<text x="228.6" y="69.6">10</text>
<text x="229.2" y="67.1">9</text>
<text x="300.9" y="67.1">3</text>
<text x="300.9" y="69.6">4</text>
<text x="157.4" y="77.2">35</text>
<text x="158" y="72.1">7</text>
<text x="228.6" y="74.7">32</text>
<text x="228.6" y="77.2">31</text>
<text x="300.9" y="72.1">5</text>
<text x="300.9" y="74.7">6</text>
<text x="157.4" y="79.8">36</text>
<text x="157.4" y="82.3">37</text>
<text x="228.6" y="82.3">30</text>
<text x="157.4" y="84.8">38</text>
<text x="157.4" y="87.4">39</text>
<text x="157.4" y="89.9">40</text>
<text x="228.6" y="84.8">29</text>
<text x="228.6" y="89.9">28</text>
<text x="157.4" y="92.5">41</text>
<text x="228.6" y="92.5">27</text>
<text x="300.9" y="91.2">1</text>
<text x="300.9" y="93.7">2</text>
<text x="157.4" y="97.5">42</text>
<text x="157.4" y="100.1">43</text>
<text x="228.6" y="97.5">26</text>
<text x="228.6" y="100.1">25</text>
<text x="300.9" y="96.3">3</text>
<text x="300.9" y="98.8">4</text>
<text x="157.4" y="105.2">45</text>
<text x="157.4" y="107.7">44</text>
<text x="228.6" y="105.2">24</text>
<text x="228.6" y="107.7">23</text>
<text x="157.4" y="112.8">51</text>
<text x="228.6" y="112.8">22</text>
<text x="300.9" y="109">1</text>
<text x="300.9" y="111.5">2</text>
<text x="157.4" y="115.3">52</text>
<text x="228.6" y="115.3">21</text>
<text x="300.9" y="114">3</text>
<text x="300.9" y="116.6">4</text>
<text x="157.4" y="120.4">53</text>
<text x="157.4" y="122.9">54</text>
<text x="228.6" y="120.4">20</text>
<text x="228.6" y="122.9">19</text>
<text x="157.4" y="128">55</text>
<text x="157.4" y="130.6">56</text>
<text x="228.6" y="128">18</text>
<text x="228.6" y="130.6">17</text>
<text x="300.9" y="126.7">1</text>
<text x="300.9" y="129.3">2</text>
<text x="300.9" y="131.8">3</text>
<text x="157.4" y="135.6">57</text>
<text x="228.6" y="135.6">13</text>
<text x="300.9" y="134.4">4</text>
<text x="157.4" y="138.2">58</text>
<text x="157.4" y="143.3">61</text>
<text x="229.2" y="138.2">5</text>
<text x="157.4" y="145.8">62</text>
<text x="300.9" y="149.6">1</text>
<text x="157.4" y="150.9">63</text>
<text x="157.4" y="153.4">64</text>
<text x="300.9" y="152.1">2</text>
<text x="171.2" y="160.7" transform="rotate(-90 171.2 160.7)">1</text>
<text x="176.3" y="161.3" transform="rotate(-90 176.3 161.3)">15</text>
<text x="181.4" y="161.3" transform="rotate(-90 181.4 161.3)">16</text>
<text x="183.9" y="160.7" transform="rotate(-90 183.9 160.7)">2</text>
<text x="186.4" y="161.3" transform="rotate(-90 186.4 161.3)">33</text>
<text x="191.5" y="161.3" transform="rotate(-90 191.5 161.3)">47</text>
<text x="194.1" y="161.3" transform="rotate(-90 194.1 161.3)">11</text>
<text x="199.1" y="161.3" transform="rotate(-90 199.1 161.3)">48</text>
<text x="204.2" y="161.3" transform="rotate(-90 204.2 161.3)">50</text>
<text x="209.3" y="161.3" transform="rotate(-90 209.3 161.3)">59</text>
<text x="211.8" y="161.3" transform="rotate(-90 211.8 161.3)">60</text>
<text x="216.9" y="161.3" transform="rotate(-90 216.9 161.3)">65</text>
<text x="200.4" y="206.4" transform="rotate(-90 200.4 206.4)">5</text>
<text x="189.8" y="210.6">1</text>
<text x="189.8" y="215.6">3</text>
<text x="210.1" y="210.6">4</text>
<text x="210.1" y="215.6">6</text>
<text x="200.4" y="221.7" transform="rotate(-90 200.4 221.7)">2</text>
</g>
<g font-size="1.8" fill="#725600">
<text x="268" y="135.7">File:</text>
<text x="273.2" y="135.7">aout.kicad_sch</text>
<text x="107.9" y="163.6">File:</text>
<text x="113.2" y="163.6">ain.kicad_sch</text>
<text x="255.3" y="230.9">File:</text>
<text x="260.5" y="230.9">power.kicad_sch</text>
</g>
<g font-size="1.8" fill="#840084">
<text x="156.2" y="172.3">X5R</text>
<text x="171.5" y="172.3">X5R</text>
<text x="222.3" y="172.3">X5R</text>
<text x="106.7" y="204.1">X5R</text>
<text x="116.8" y="204.1">X7R</text>
<text x="128.3" y="204.1">X7R</text>
<text x="144.8" y="204.1">X5R</text>
<text x="154.9" y="204.1">X7R</text>
<text x="166.4" y="204.1">X7R</text>
<text x="106.7" y="228.2">X5R</text>
<text x="116.8" y="228.2">X7R</text>
<text x="128.3" y="228.2">X7R</text>
<text x="144.8" y="229.5">X7R</text>
</g>
<g font-size="1.4" fill="#006464">
<text x="312.9" y="47.7">R101</text>
<text x="312.9" y="55.3">R102</text>
<text x="135.1" y="85.8">R103</text>
<text x="135.1" y="96">R104</text>
<text x="135.1" y="103.6">R105</text>
<text x="231.6" y="203.9">R106</text>
<text x="231.6" y="214.1">R107</text>
</g>
</svg>
